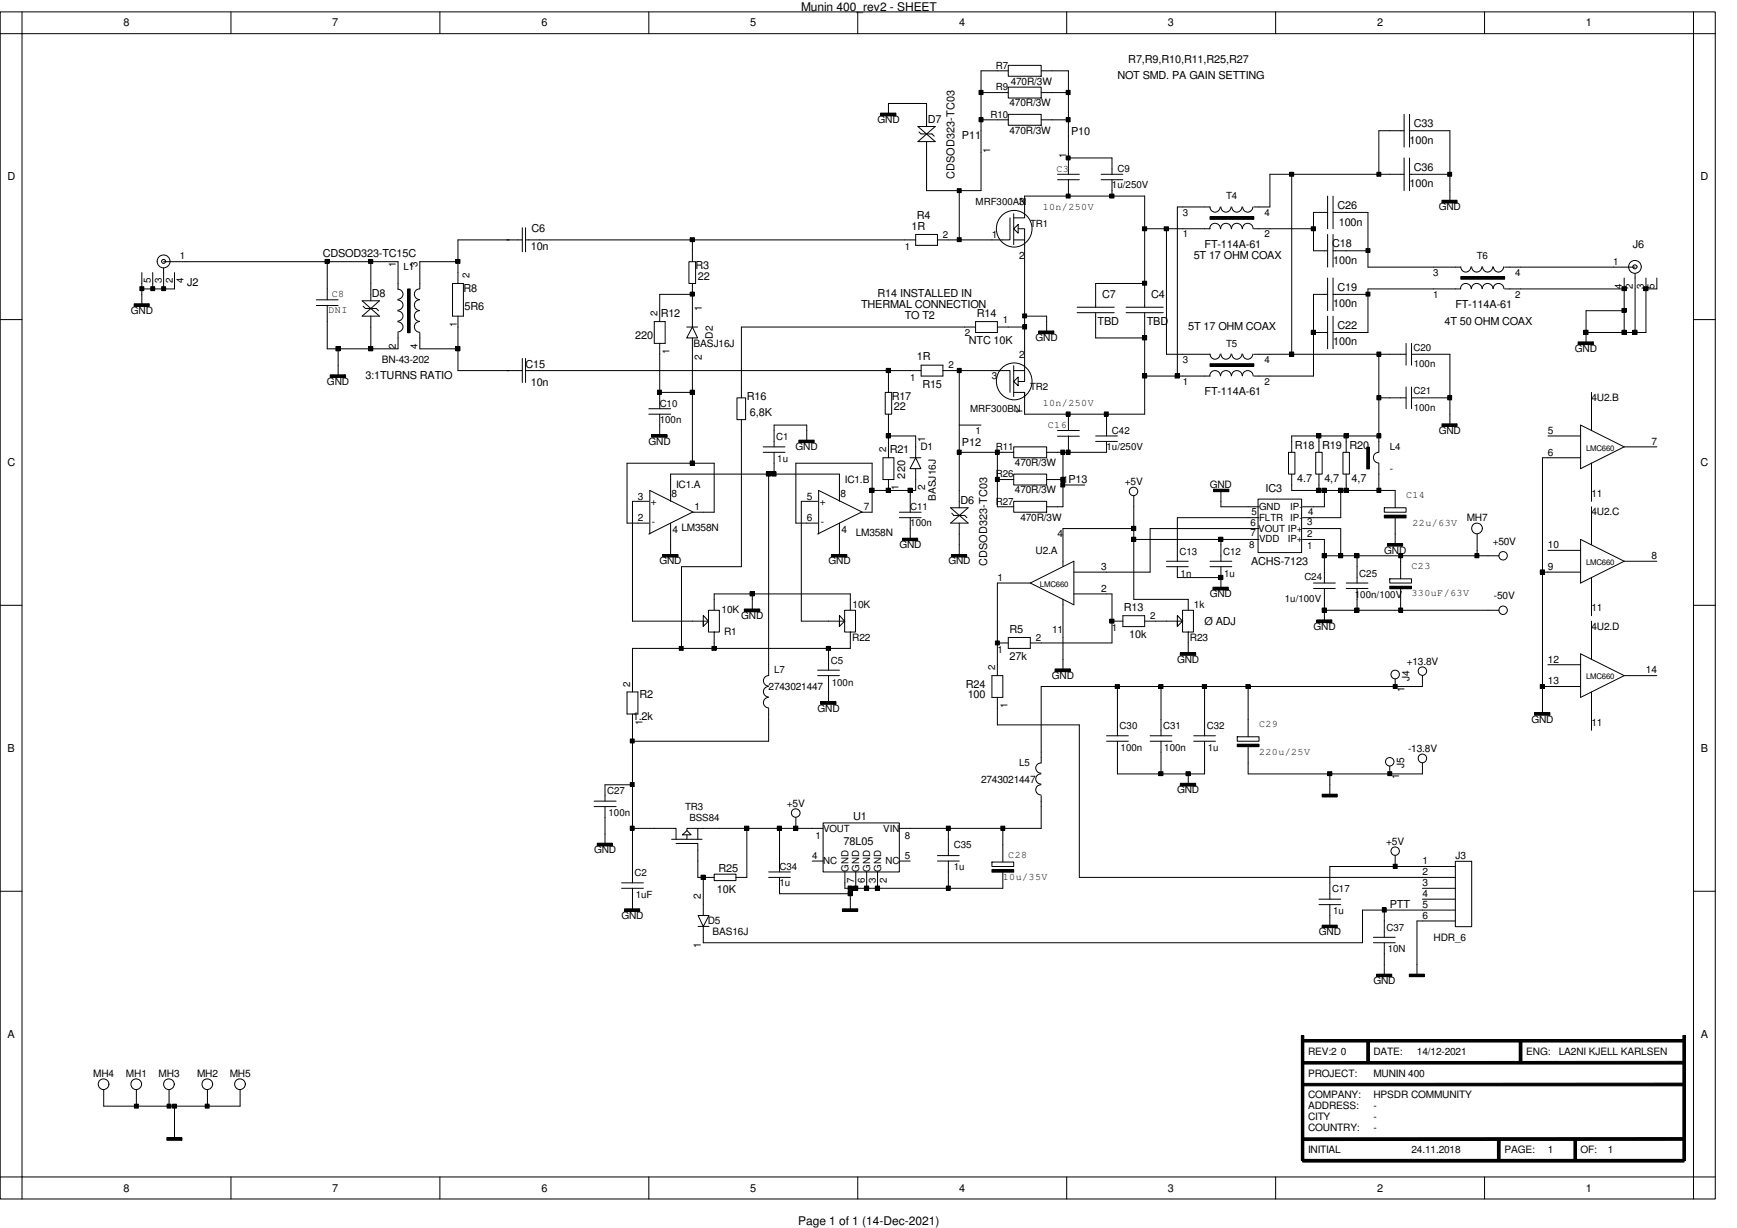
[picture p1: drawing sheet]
<svg xmlns="http://www.w3.org/2000/svg" width="297mm" height="210mm" viewBox="0 0 297 210" stroke-linecap="round" stroke-linejoin="round" font-family="sans-serif">
<g fill="none" stroke="#000" stroke-width=".17">
<path d="M0 2h293.3v203h-293.3zM3.8 5.8h285.8v195.5h-285.8zM3.8 2v3.8h-3.8M39.5 2v3.8M75.2 2v3.8M111 2v3.8M146.7 2v3.8M150.6 19.3h2.5v.5h-2.5zM151.9 19.6v-1.9h6.6v3.9M153.1 19.3h.1v.5h-.1zM167.4 15.5h.7v.7h-.7zM167.8 15.8h4.6"/>
<path d="M172.4 11.2h5.7v1.8h-5.7zM172.4 14.9h5.7v1.9h-5.7zM172.4 19.6h5.7v1.8h-5.7zM172.4 12.1h-4.6v20.5h-9.3v-8.4M178.1 12.1h4.6v17.7M178.1 15.8h4.6M182.3 15.5h.7v.7h-.7zM182.4 2v3.8M218.1 2v3.8M240.1 19.6v5.5M241 19.6v5.5M253.9 2v3.8"/>
<path d="M289.6 2v3.8h3.7M89.3 38.9v4.2M89.9 38.9v4.2M157 21.6h2.9l-2.9 2.6h2.9zM157.1 22.6l.4 .3h1.9l.4 .4M163.7 32.3h.7v.6h-.7zM164 32.6v8.4M167.4 20.1h.7v.7h-.7zM167.8 20.5h4.6M172.7 37.3v3.7h-12.4M173.4 39.1l.7-.7v1.5zM173.4 36.5v5.3"/>
<path d="M174.1 39.1h1.1v1.9M175.2 36.4v.9h-1.8M175.2 36.3v-2.8h20.5v19M178.1 20.5h4.6M180.8 30.7h3.8M180.8 29.8h3.8M182.3 20.1h.7v.7h-.7zM182.3 26.7h.7v.6h-.7zM182.3 33.2h.7v.7h-.7zM182.7 27h7.5v2.8M182.7 30.7v2.8M188.3 30.7h3.7"/>
<path d="M188.3 29.8h3.7M189.8 33.2h.7v.7h-.7zM190.2 30.7v2.8M195.4 38.8h.7v.7h-.7zM195.7 39.1h11.3M199.1 38.8h.7v.7h-.7zM199.5 39.1v21.5h7.4M206.9 39.1a.91 .91 0 0 1 .9-.9 .91 .91 0 0 1 .9 .9M206.9 37h7.5v.5h-7.5zM208.7 35.4a.87 .87 0 0 1-.9 .9 .87 .87 0 0 1-.9-.9h-5.6v28.9M208.7 39.1a.91 .91 0 0 1 1-.9 .91 .91 0 0 1 .9 .9M208.8 35.4a.87 .87 0 0 0 .9 .9 .87 .87 0 0 0 .8-.9"/>
<path d="M210.6 39.1a.91 .91 0 0 1 .9-.9 .91 .91 0 0 1 .9 .9M210.6 35.4a.87 .87 0 0 0 .9 .9 .87 .87 0 0 0 .9-.9M212.5 39.1a.91 .91 0 0 1 .9-.9 .91 .91 0 0 1 .9 .9M212.5 35.4a.87 .87 0 0 0 .9 .9 .87 .87 0 0 0 .8-.9M214.4 39.1h10.2M220.5 29.5h.7v.6h-.7zM220.9 29.8v30.8M224.2 38.8h.8v.7h-.8zM227 36.3h-2.4v6.6h2.4M227 33.5v5.6M228 36.3h5.9v9.4h15.9M228 33.5v5.6"/>
<path d="M235.5 29.5h.6v.6h-.6zM240.1 29.8h-22.9v5.6h-2.8M240.1 22.4h-4.3v7.4M240.1 27v5.6M241 29.8h6.9M241 22.4h6.9v12.1M241 27v5.6M246.6 34.2h2.4v.5h-2.4zM247.6 29.5h.6v.6h-.6zM249 34.2h.2v.5h-.2zM0 54.7h3.8M22.9 51.9h2.5v.5h-2.5z"/>
<path d="M23.9 49h.7v.7h-.7zM24.3 46.6v5.6M25.4 51.9h.1v.5h-.1zM25.8 49h.7v.7h-.7zM26.1 46.6v2.8M27.6 49h.7v.7h-.7zM28 45.8v3.6M28 44.7h40.1v4.7M29.8 46.6v2.8h-5.5M54.1 52.2h3.7M54.1 51.3h3.7M55.6 44.4h.7v.6h-.7z"/>
<path d="M56 52.2v7.4h12.1v-2.7M56 44.7v6.6M57.4 59.3h.8v.7h-.8zM57.8 59.6v4.7M61.9 51.4h3l-3 2.7h3zM62.1 52.4l.4 .3h1.8l.4 .4M63 44.4h.8v.6h-.8zM63 59.3h.8v.7h-.8zM63.4 44.7v6.7M63.4 54.1v5.5M68 53.2a.87 .87 0 0 1 .9 .8 .87 .87 0 0 1-.9 .9M68 51.3a.87 .87 0 0 1 .9 .9 .87 .87 0 0 1-.9 .8"/>
<path d="M68 49.4a.87 .87 0 0 1 .9 .9 .87 .87 0 0 1-.9 .9M68 55a.87 .87 0 0 1 .9 .9 .87 .87 0 0 1-.9 .9M69.7 49.4h.4v7.5h-.4zM71.8 49.4a.91 .91 0 0 0-.9 .9 .91 .91 0 0 0 .9 .9M71.8 51.3a.91 .91 0 0 0-.9 .9 .91 .91 0 0 0 .9 .9M71.8 53.1a.91 .91 0 0 0-.9 .9 .91 .91 0 0 0 .9 .9M71.8 55a.91 .91 0 0 0-.9 .9 .91 .91 0 0 0 .9 .9M71.8 56.9v2.7h6.5M77.4 48.5h1.8v5.6h-1.8zM77.9 59.3h.8v.7h-.8zM77.9 44.4h.8v.6h-.8zM78.3 44.7h-6.5v4.7"/>
<path d="M78.3 54.1v9.3h11M89.3 41h-11v7.5M89.9 41h66.7M111.9 55h1.8v3.7h-1.8zM112.8 58.7v11.2M117.4 55.9h1.9M117.8 44.7h1.2v3.8h-1.2zM118 40.6h.7v.7h-.7zM118 50h.7v.6h-.7zM118.4 55.9l.9 1.9h-1.9zM118.4 50.3h-5.6v4.7M118.4 41v3.7"/>
<path d="M118.4 48.5v7.4M118.4 57.8v21.4M156.6 40.1h3.7v1.9h-3.7zM163.7 40.6h.7v.7h-.7zM166.8 55.9h-40v12.1M166.8 55h3.8v1.9h-3.8zM170.6 55.9h4.6M173.4 41h1.8v21.4M174.9 55.5h.7v.8h-.7zM174.9 53.7h.7v.7h-.7zM175.2 54.1h3.8v2.8M177.6 56.6h2.5v.5h-2.5z"/>
<path d="M180.1 56.6h.1v.5h-.1zM184.2 52.5h6.3M184.2 53.5h6.3M187.4 53.5v4.3h8.3M192.6 52.5h6.3M192.6 53.5h6.3M195.4 57.4h.7v.7h-.7zM195.4 48.1h.7v.7h-.7zM195.7 53.5v17.3h-20.5v-3.7M195.7 48.5h-8.3v4M224.2 56.5h.8v.7h-.8zM224.6 56.9h2.4"/>
<path d="M227 50.3h-2.4v14h-10.2M227 40.1v5.6M227 47.5v5.6M227 54.1v5.5M228 50.3h5.9M228 42.9h5.9M228 40.1v5.6M228 47.5v5.6M228 54.1v5.5M233.6 50h.7v.6h-.7zM233.6 42.5h.7v.7h-.7zM240.4 58.7v3.7"/>
<path d="M241.4 58.7v3.7M249.8 49.4a.91 .91 0 0 1 .9-.9 .91 .91 0 0 1 .9 .9M249.8 47.3h7.5v.5h-7.5zM249.8 45.6a.87 .87 0 0 0 .9 .9 .87 .87 0 0 0 .8-.9M249.8 49.4h-15.9v7.5h-5.9M251.6 49.4a.91 .91 0 0 1 .9-.9 .91 .91 0 0 1 .9 .9M251.7 45.6a.87 .87 0 0 0 .8 .9 .87 .87 0 0 0 .9-.9M253.5 49.4a.91 .91 0 0 1 .9-.9 .91 .91 0 0 1 .9 .9M253.5 45.6a.87 .87 0 0 0 .9 .9 .87 .87 0 0 0 .9-.9M255.4 49.4a.91 .91 0 0 1 .9-.9 .91 .91 0 0 1 .9 .9M255.4 45.6a.87 .87 0 0 0 .9 .9 .87 .87 0 0 0 .8-.9M257.3 49.4h20.4"/>
<path d="M257.3 45.7h22.3M269.9 58.5h2.4v.4h-2.4zM270.8 56.5h.8v.7h-.8zM272.3 58.5h.2v.4h-.2zM277.4 56.5h.7v.7h-.7zM277.4 49h.7v.7h-.7zM277.4 52.7h.7v.7h-.7zM277.7 47.5v9.4M277.7 53.1h-6.5v5.6M279.2 56.5h.7v.7h-.7zM279.6 46.8v10.1M281.1 49h.7v.7h-.7z"/>
<path d="M281.5 47.5v9.4h-10.3M283.3 47.5v1.9h-1.8M289.6 54.7h3.7M56.5 64.1h2.4v.4h-2.4zM58.9 64.1h.2v.4h-.2zM89.3 61.3v4.1M89.9 63.4h67.6M89.9 61.3v4.1M111 70.8h3.7M111 69.9h3.7M111.5 74.3h2.4v.5h-2.4zM112.4 66.7h.7v.7h-.7z"/>
<path d="M112.8 70.8v3.7M112.8 67.1h5.6M113.9 74.3h.2v.5h-.2zM118 66.7h.7v.7h-.7zM118 78.8h.7v.7h-.7zM126 68h1.5v3.8h-1.5zM126.8 71.8v25.1h-10.3v14M130.5 77.3h3.7M130.5 76.4h3.7M132.4 77.3v3.8M136.6 75.3h2.5v.4h-2.5zM138 75.5v-2.8h-5.6v3.7"/>
<path d="M139.1 75.3h.1v.4h-.1zM151 78.3h1.9v3.7h-1.9zM151.4 67.1h1.1v3.7h-1.1zM151.5 63h.8v.7h-.8zM151.5 74.2h.8v.7h-.8zM151.9 74.5h4.7v3.8M151.9 63.4v3.7M151.9 70.8v7.5M155.6 78.3h1.9M156.6 78.3l.9 1.8h-1.9zM157.5 62.4h3.7v1.9h-3.7zM161.2 63.4h11.5v3.7"/>
<path d="M163.7 77h.7v.7h-.7zM163.7 63h.7v.7h-.7zM164 77.3h9.4M164 72.7h3.8M164 63.4v23.4M170.2 77h.7v.7h-.7zM170.6 77.3v9.4h2.8M171.5 62.7a3.1 3.1 0 0 1 4.2 .4 3.1 3.1 0 0 1 0 4.2 3.1 3.1 0 0 1-4.2 .4 3.2 3.2 0 0 1 0-5zM173.4 67.1h1.8v.9M173.4 65.2l.7-.7v1.5zM173.4 76.4h5.6v1.9h-5.6zM173.4 62.5v5.3"/>
<path d="M175.2 62.4v1h-1.8M175.2 63.4v1.8h-1.1M180.8 74.6h3.8M180.8 73.6h3.8M181.4 77h.7v.7h-.7zM181.8 77.3v9.4h-2.8M182.3 77h.7v.7h-.7zM182.3 70.4h.7v.8h-.7zM182.7 70.8v2.8M182.7 74.5v2.8M187.4 75.5h3.7M187.4 74.5h3.7"/>
<path d="M188.8 70.4h.7v.8h-.7zM189.2 75.5v1.8h-10.2M189.2 70.8v3.7M195.4 63.9h.7v.7h-.7zM195.7 64.3h11.3M201 63.9h.7v.7h-.7zM206.9 64.3a.91 .91 0 0 1 .9-.9 .91 .91 0 0 1 .9 .9M206.9 62.2h7.5v.5h-7.5zM206.9 60.5a.87 .87 0 0 0 .9 .9 .87 .87 0 0 0 .9-.9M208.7 64.3a.91 .91 0 0 1 1-.9 .91 .91 0 0 1 .9 .9M208.8 60.5a.87 .87 0 0 0 .9 .9 .87 .87 0 0 0 .8-.9M210.6 64.3a.91 .91 0 0 1 .9-.9 .91 .91 0 0 1 .9 .9"/>
<path d="M210.6 60.5a.87 .87 0 0 0 .9 .9 .87 .87 0 0 0 .9-.9M212.5 64.3a.91 .91 0 0 1 .9-.9 .91 .91 0 0 1 .9 .9M212.5 60.5a.87 .87 0 0 0 .9 .9 .87 .87 0 0 0 .8-.9M214.4 60.6h26M220.3 77.3h1.1v3.8h-1.1zM220.5 60.2h.7v.7h-.7zM225 77.3h1.1v3.8h-1.1zM225.2 74.2h.7v.7h-.7zM225.5 74.5v2.8M229.7 77.3h1.1v3.8h-1.1zM229.8 74.2h.7v.7h-.7zM230.2 74.5v2.8"/>
<path d="M233.7 76.5h.5v3.7h-.5zM235.5 67.6h.6v.8h-.6zM235.5 60.2h.6v.7h-.6zM235.5 74.2h.6v.7h-.6zM235.8 77.3a.91 .91 0 0 0-.9 1 .91 .91 0 0 0 .9 .9M235.8 68h4.6M235.8 74.5h-14.9v2.8M235.8 60.6v16.7M235.8 79.2v4.7M240.4 66.2v3.7M241.4 66.2v3.7M241.4 68h6.5"/>
<path d="M241.4 60.6h6.5v12.1M246.6 72.5h2.4v.4h-2.4zM247.6 67.6h.6v.8h-.6zM249 72.5h.2v.4h-.2zM264.7 74.5h5.6M270.3 78.3h-6.5v43.8M270.3 72.7l7.4 3.7-7.4 3.7zM272.2 67.1v6.5M272.2 79.2v6.5M277.7 76.4h5.6M111 85.7h-2.8v20.5h13M111 89.5h-3.8v-10.3h14.9v8.4h-3.7l-7.4 3.7"/>
<path d="M113.3 94.8h2.5v.4h-2.5zM114.7 85.7v-4.6h28.8v4.6M114.7 89.5v5.5M115.8 94.8h.1v.4h-.1zM118.6 87.6l-7.5-3.7v7.4M131.1 80.7h.7v.7h-.7zM131.4 81.1v34.4M132 80.7h.7v.7h-.7zM139.8 89.5h-3.7v-10.3h13v8.4h-1.8l-7.5 3.7M139.8 85.7h-2.8v20.5h7.5M142.2 94.8h2.4v.4h-2.4zM143.5 89.5v5.5"/>
<path d="M144.6 94.8h.2v.4h-.2zM147.5 87.6l-7.5-3.7v7.4M148.8 83.5h.7v.7h-.7zM151.5 83.5h.8v.7h-.8zM151.9 82v1.9M153.8 88.5h3.7M153.8 87.6h3.7M154.3 92h2.5v.5h-2.5zM155.3 83.5h.7v.7h-.7zM155.7 83.9v3.7M155.7 88.5v3.7M156.6 80.1v3.8h-7.5"/>
<path d="M156.8 92h.1v.5h-.1zM162.6 86.8h3l-3 2.7h3zM162.7 94.8h2.5v.4h-2.5zM162.8 87.8l.3 .3h1.9l.4 .4M164 89.5v5.5M165.2 94.8h.1v.4h-.1zM170.2 81.6h.7v.7h-.7zM170.6 82h2.8M173.4 81.1h5.6v1.8h-5.6zM173.4 85.7h5.6v1.9h-5.6zM176.2 99.7h-5.6v15.8M176.2 99.7l7.4-3.7v7.4z"/>
<path d="M179 82h2.8M181.4 82.5h.7v.8h-.7zM181.4 81.6h.7v.7h-.7zM181.8 82.9h3.7M193.5 90h.7v.7h-.7zM193.5 91.9h.7v.7h-.7zM193.9 90.4h-12.1v6.5M193.9 92.2h21.4M193.9 84.8v17.7h9.3v1.9M199.5 96.9h3.7M199.5 96h3.7M201.3 96.9v1.9h7.5"/>
<path d="M206.9 96.9h3.7M206.9 96h3.7M207.5 83.7h.2v.4h-.2zM207.7 83.7h2.4v.4h-2.4zM208.4 98.4h.7v.7h-.7zM208.4 91.9h.7v.7h-.7zM208.8 83.9v2.8h6.5M208.8 92.2v3.8M208.8 96.9v3.7M215.1 85.3h7.5v9.2h-7.5zM215.3 88.5h-14v7.5M215.3 90.4h-18.6v7.4h-13.1"/>
<path d="M220.9 81.1v2.8h17.7v2.9M222.8 92.2h3.7v7.5M222.8 90.4h6.5v4.6M224.6 99.7h3.7M225.2 83.5h.7v.7h-.7zM225.5 81.1v2.8M226.1 83.5h.7v.7h-.7zM226.1 94.7h.7v.7h-.7zM226.5 83.9v2.8h-3.7M226.5 95h29.8M228.9 83.5h.7v.7h-.7zM228.9 94.7h.7v.7h-.7z"/>
<path d="M229.3 83.9v4.6h-6.5M229.8 83.5h.7v.7h-.7zM230.2 99.7h3.7M230.2 81.1v2.8M231.7 94.7h.7v.7h-.7zM232.1 95v4.7M235.5 83.5h.6v.7h-.6zM236.7 88.1h3.7v.5h-3.7zM236.7 86.8h3.7v.8h-3.7zM237.3 93h2.4v.4h-2.4zM237.7 99h3.7v.7h-3.7zM238.6 88.3v4.9"/>
<path d="M239.2 94.7h.7v.7h-.7zM239.5 95v4M239.7 93h.2v.4h-.2zM252.2 94.7h.7v.7h-.7zM252.6 91.3v3.7M263.4 97.5h.7v.7h-.7zM263.8 97.8h6.5M264.7 94.1h5.6M270.3 92.2l7.4 3.8-7.4 3.7zM272.2 86.7v6.4M272.2 98.7v6.6M277.7 96h5.6"/>
<path d="M0 103.5h3.8M107.2 118.3h1.9v3.8h-1.9zM116.2 110.5h.6v.7h-.6zM120.3 105.2l.9 1-.9 .9zM120.3 106.2v.9M121.2 104.4h1.8v3.7h-1.8zM121.7 110.5h.8v.7h-.8zM122.1 104.4v-2.8h23.3v2.8M122.1 108.1v2.8M127.3 104.1h2.4v.5h-2.4zM128.3 101.2h.7v.7h-.7zM128.6 101.6v2.8"/>
<path d="M129.7 104.1h.2v.5h-.2zM131.4 115.5a.89 .89 0 0 0-.8 .9 .89 .89 0 0 0 .8 .9M131.4 117.4a.89 .89 0 0 0-.8 .9 .89 .89 0 0 0 .8 .9M131.4 119.3a.89 .89 0 0 0-.8 .8 .89 .89 0 0 0 .8 .9M139.8 115.5h3.7M139.8 114.6h3.7M140.3 120h2.5v.4h-2.5zM141.3 110.5h.7v.7h-.7zM141.7 110.9v3.7M141.7 115.5v4.7M142.8 120h.2v.4h-.2zM143.5 105.2l.9 1-.9 .9z"/>
<path d="M143.5 106.2v.9M144.4 104.4h1.9v3.7h-1.9zM145.4 108.1v2.8h-37.2v7.4M169.6 115.5h1.9v3.8h-1.9zM170.2 109.6h.7v.7h-.7zM170.6 119.3v4.7h14v26h64.3M170.6 109.9h1.8M172.4 109h3.8v1.9h-3.8zM180.4 114.4h2.5v.5h-2.5zM181.8 102.4v12.2M182.9 114.4h.1v.5h-.1zM183.6 101.6h6.6v8.3h-14"/>
<path d="M189.8 105.9h.7v.7h-.7zM190.2 106.2h1.8M190.7 117.1h.7v.6h-.7zM191.1 117.4v8.4M192 105.3h3.7v1.8h-3.7zM195.7 106.2h6.6M198.2 117.1h.7v.6h-.7zM198.5 117.4v8.4M201.3 105.2l.9 1-.9 .9zM201.3 106.2v.9M201.8 111.6h2.5v.5h-2.5zM202.2 104.4h1.9v3.7h-1.9z"/>
<path d="M203.2 108.1v3.7M204.3 111.6h.2v.5h-.2zM205.6 117.1h.7v.6h-.7zM206 117.4v8.4M207.4 100.4h2.5v.5h-2.5zM209.9 100.4h.2v.5h-.2zM213.1 117.1h.7v.6h-.7zM213.4 117.4v8.6M224.6 100.6h3.7M225.2 106h2.4v.5h-2.4zM226.1 104h.7v.7h-.7zM226.5 100.6v5.6"/>
<path d="M226.5 104.4h29.8M227.6 106h.1v.5h-.1zM230.2 100.6h3.7M231.7 104h.7v.7h-.7zM232.1 100.6v3.8M237.7 100.2h3.7v.5h-3.7zM238.2 117.1h.7v.6h-.7zM238.6 116.1v1.3M239.2 104h.7v.7h-.7zM239.5 100.4v4M243.2 115.5v1.9h-65.1v13.1M263.4 117.1h.7v.6h-.7z"/>
<path d="M263.8 117.4h6.5M264.7 113.7h5.6M270.3 111.8l7.4 3.7-7.4 3.8zM272.2 106.2v6.5M272.2 118.3v6.6M277.7 115.5h5.6M289.6 103.5h3.7M101.6 137.9h3.8M101.6 137h3.8M103.5 137.9v6.5M107.8 126.4h.7v.6h-.7zM107.8 133.8h.7v.7h-.7z"/>
<path d="M108.2 122.1v28.9M108.2 134.2h-4.7v2.8M131.4 121.1v5.6h-23.2M136.1 139.8v1.8M178 130.5a.87 .87 0 0 0-.9 .8 .87 .87 0 0 0 .9 .9M178 132.3a.87 .87 0 0 0-.9 .9 .87 .87 0 0 0 .9 .9M178 134.2a.87 .87 0 0 0-.9 .9 .87 .87 0 0 0 .9 .8M178.1 136.1v5.5h-24.3M189.2 126.7h3.8M189.2 125.8h3.8M191.1 126.7v5.6h14.9v-5.6M196.7 126.7h3.7"/>
<path d="M196.7 125.8h3.7M198.2 132h.7v.6h-.7zM198.5 126.7v5.6M201.8 133.9h2.5v.5h-2.5zM202.8 132h.7v.6h-.7zM203.2 132.3v1.9M204.1 126.7h3.8M204.1 125.8h3.8M204.3 133.9h.2v.5h-.2zM211.6 127.3h3.7v.4h-3.7zM211.6 126h3.7v.7h-3.7zM213.4 127.4v4.9h29.8v-1.8"/>
<path d="M226.1 135.8h2.5v.5h-2.5zM227 132h.7v.6h-.7zM227.4 132.3v3.8M228.6 135.8h.1v.5h-.1zM237.3 132h.7v.6h-.7zM237.7 131v1.3M262.4 121.8h2.5v.5h-2.5zM264.9 121.8h.1v.5h-.1zM0 152.4h3.8M102.1 144.2h2.5v.5h-2.5zM104.6 144.2h.1v.5h-.1zM106.3 151.9h3.7"/>
<path d="M106.3 151h3.7M106.8 155.4h2.5v.4h-2.5zM107.8 141.3h.7v.7h-.7zM108.2 151.9v3.7M108.2 141.6h6.5M109.3 155.4h.1v.4h-.1zM114.7 141.6h.9v1.9M114.8 143.5h5.3M115.6 144.2h3.7v5.8h2.8M116.7 142.7l.8-.7 .7 .7zM117.5 142.7v.8M119.3 141.6h-1.8v.4"/>
<path d="M119.4 156.5h1.8l-.9 1.9zM119.4 158.4h1.8M119.9 149.6h.7v.8h-.7zM120.3 141.6h20.5M120.3 150v6.5M120.3 141.6h-1v1.9M122.1 149.5h3.8v1.1h-3.8zM127.3 141.3h.8v.7h-.8zM127.7 141.6v8.4h-1.8M131.4 150h3.8M131.4 149.1h3.8M132.9 141.3h.7v.7h-.7z"/>
<path d="M133.3 141.6v7.5M133.3 150v2.8h12.1M135.7 141.3h.7v.7h-.7zM138.9 147.2h1.9M140.8 140.7h13v8.4h-13zM144.1 155.4h2.4v.4h-2.4zM145 152.4h.8v.8h-.8zM145 151.5h.8v.7h-.8zM145.4 151.9v3.7M146 151.5h.7v.7h-.7zM146.3 149.1v2.8M146.5 155.4h.2v.4h-.2z"/>
<path d="M147.8 151.5h.7v.7h-.7zM148.2 149.1v2.8M149.7 151.5h.7v.7h-.7zM150.1 149.1v2.8M153.8 147.2h1.9M160.3 147.2h3.7M160.3 146.3h3.7M161.8 141.3h.7v.7h-.7zM161.8 151.5h.7v.7h-.7zM162.2 141.6v4.7M162.2 147.2v4.7M169.6 148.7h3.8v.4h-3.8z"/>
<path d="M169.6 147.4h3.8v.8h-3.8zM171.2 141.3h.6v.7h-.6zM171.5 148.9v3h-27v-2.8M171.5 141.6v5.8M225.5 154.7h3.8M225.5 153.8h3.8M226.1 158.2h2.5v.4h-2.5zM227.4 154.7v3.7M228.6 158.2h.1v.4h-.1zM236.4 155.2h.7v.8h-.7zM236.7 155.6v4.7M238.2 147.8h.7v.7h-.7z"/>
<path d="M238.6 146.3v1.9M243.2 151.9h5.7M243.2 153.8h5.7M248.9 147.3h2.8v11.2h-2.8zM248.9 155.6h-15.9v5.6h-112.7v-2.8M248.9 148.2h-21.5v5.6M248.9 157.5h-6.6v9.3M289.6 152.4h3.7M222.5 177.1h.5v21.4h-.5zM222.8 177.8h65.2v.4h-65.2zM233.7 178h.5v3.7h-.5zM234.9 161.2h3.7"/>
<path d="M234.9 160.3h3.7M235.4 166.6h2.5v.4h-2.5zM236.7 161.2v5.6M237.9 166.6h.1v.4h-.1zM241 166.6h2.5v.4h-2.5zM243.5 166.6h.1v.4h-.1zM259.8 178h.5v3.7h-.5zM287.8 177.1h.4v21.4h-.4zM17.7 186.4v2.7h23.4v-2.7M23 188.8h.7v.7h-.7zM23.3 186.4v2.7M28.5 194.5h2.5v.5h-2.5z"/>
<path d="M28.6 188.8h.6v.7h-.6zM28.9 186.4v2.7M29.5 188.8h.7v.7h-.7zM29.8 189.1v5.6M31 194.5h.1v.5h-.1zM35.1 188.8h.7v.7h-.7zM35.5 186.4v2.7M222.7 194.6l65.3-.1v.5h-65.3zM222.8 185.3l65.2-.1v.5h-65.2zM222.8 181.5h65.2v.4h-65.2zM222.8 198.2h65.2v.5h-65.2zM256.1 194.8h.4v3.7h-.4z"/>
<path d="M269.2 194.8h.4v3.7h-.4zM0 201.3h3.8v3.7M39.5 201.3v3.7M75.2 201.3v3.7M111 201.3v3.7M146.7 201.3v3.7M182.4 201.3v3.7M218.1 201.3v3.7M253.9 201.3v3.7M293.3 201.3h-3.7v3.7"/>
<circle cx="173.4" cy="39.1" r="3.1"/>
<circle cx="28" cy="44.7" r=".34"/>
<circle cx="28" cy="44.7" r="1.1"/>
<circle cx="279.6" cy="45.6" r=".35"/>
<circle cx="279.6" cy="45.6" r="1.09"/>
<circle cx="193.8" cy="84" r=".72"/>
<circle cx="252.6" cy="90.4" r=".91"/>
<circle cx="257" cy="95" r=".72"/>
<circle cx="238.6" cy="115.3" r=".73"/>
<circle cx="243.2" cy="114.8" r=".72"/>
<circle cx="257" cy="104.3" r=".72"/>
<circle cx="136.1" cy="139" r=".74"/>
<circle cx="237.7" cy="130.3" r=".72"/>
<circle cx="243.2" cy="129.7" r=".73"/>
<circle cx="238.6" cy="145.5" r=".72"/>
<circle cx="17.7" cy="185.4" r=".91"/>
<circle cx="23.3" cy="185.4" r=".91"/>
<circle cx="28.9" cy="185.4" r=".91"/>
<circle cx="35.4" cy="185.4" r=".91"/>
<circle cx="41" cy="185.4" r=".91"/>
</g>
<g fill="#000">
<path d="M222.7 194.6l65.3-.1v.5h-65.3zM222.8 185.3l65.2-.1v.5h-65.2zM222.8 181.5h65.2v.4h-65.2z"/>
<path d="M150.6 19.3h2.5v.5h-2.5z" fill-rule="evenodd"/>
<path d="M153.1 19.3h.1v.5h-.1z" fill-rule="evenodd"/>
<path d="M167.4 15.5h.7v.7h-.7z" fill-rule="evenodd"/>
<path d="M182.3 15.5h.7v.7h-.7z" fill-rule="evenodd"/>
<path d="M163.7 32.3h.7v.6h-.7z" fill-rule="evenodd"/>
<path d="M167.4 20.1h.7v.7h-.7z" fill-rule="evenodd"/>
<path d="M182.3 20.1h.7v.7h-.7z" fill-rule="evenodd"/>
<path d="M182.3 26.7h.7v.6h-.7z" fill-rule="evenodd"/>
<path d="M182.3 33.2h.7v.7h-.7z" fill-rule="evenodd"/>
<path d="M189.8 33.2h.7v.7h-.7z" fill-rule="evenodd"/>
<path d="M195.4 38.8h.7v.7h-.7z" fill-rule="evenodd"/>
<path d="M199.1 38.8h.7v.7h-.7z" fill-rule="evenodd"/>
<path d="M206.9 37h7.5v.5h-7.5z" fill-rule="evenodd"/>
<path d="M220.5 29.5h.7v.6h-.7z" fill-rule="evenodd"/>
<path d="M224.2 38.8h.8v.7h-.8z" fill-rule="evenodd"/>
<path d="M235.5 29.5h.6v.6h-.6z" fill-rule="evenodd"/>
<path d="M246.6 34.2h2.4v.5h-2.4z" fill-rule="evenodd"/>
<path d="M247.6 29.5h.6v.6h-.6z" fill-rule="evenodd"/>
<path d="M249 34.2h.2v.5h-.2z" fill-rule="evenodd"/>
<path d="M22.9 51.9h2.5v.5h-2.5z" fill-rule="evenodd"/>
<path d="M23.9 49h.7v.7h-.7z" fill-rule="evenodd"/>
<path d="M25.4 51.9h.1v.5h-.1z" fill-rule="evenodd"/>
<path d="M25.8 49h.7v.7h-.7z" fill-rule="evenodd"/>
<path d="M27.6 49h.7v.7h-.7z" fill-rule="evenodd"/>
<path d="M55.6 44.4h.7v.6h-.7z" fill-rule="evenodd"/>
<path d="M57.4 59.3h.8v.7h-.8z" fill-rule="evenodd"/>
<path d="M63 44.4h.8v.6h-.8z" fill-rule="evenodd"/>
<path d="M63 59.3h.8v.7h-.8z" fill-rule="evenodd"/>
<path d="M77.9 59.3h.8v.7h-.8z" fill-rule="evenodd"/>
<path d="M77.9 44.4h.8v.6h-.8z" fill-rule="evenodd"/>
<path d="M118 40.6h.7v.7h-.7z" fill-rule="evenodd"/>
<path d="M118 50h.7v.6h-.7z" fill-rule="evenodd"/>
<path d="M163.7 40.6h.7v.7h-.7z" fill-rule="evenodd"/>
<path d="M174.9 55.5h.7v.8h-.7z" fill-rule="evenodd"/>
<path d="M174.9 53.7h.7v.7h-.7z" fill-rule="evenodd"/>
<path d="M177.6 56.6h2.5v.5h-2.5z" fill-rule="evenodd"/>
<path d="M180.1 56.6h.1v.5h-.1z" fill-rule="evenodd"/>
<path d="M195.4 57.4h.7v.7h-.7z" fill-rule="evenodd"/>
<path d="M195.4 48.1h.7v.7h-.7z" fill-rule="evenodd"/>
<path d="M224.2 56.5h.8v.7h-.8z" fill-rule="evenodd"/>
<path d="M233.6 50h.7v.6h-.7z" fill-rule="evenodd"/>
<path d="M233.6 42.5h.7v.7h-.7z" fill-rule="evenodd"/>
<path d="M249.8 47.3h7.5v.5h-7.5z" fill-rule="evenodd"/>
<path d="M269.9 58.5h2.4v.4h-2.4z" fill-rule="evenodd"/>
<path d="M270.8 56.5h.8v.7h-.8z" fill-rule="evenodd"/>
<path d="M272.3 58.5h.2v.4h-.2z" fill-rule="evenodd"/>
<path d="M277.4 56.5h.7v.7h-.7z" fill-rule="evenodd"/>
<path d="M277.4 49h.7v.7h-.7z" fill-rule="evenodd"/>
<path d="M277.4 52.7h.7v.7h-.7z" fill-rule="evenodd"/>
<path d="M279.2 56.5h.7v.7h-.7z" fill-rule="evenodd"/>
<path d="M281.1 49h.7v.7h-.7z" fill-rule="evenodd"/>
<path d="M58.9 64.1h.2v.4h-.2z" fill-rule="evenodd"/>
<path d="M112.4 66.7h.7v.7h-.7z" fill-rule="evenodd"/>
<path d="M113.9 74.3h.2v.5h-.2z" fill-rule="evenodd"/>
<path d="M118 66.7h.7v.7h-.7z" fill-rule="evenodd"/>
<path d="M118 78.8h.7v.7h-.7z" fill-rule="evenodd"/>
<path d="M139.1 75.3h.1v.4h-.1z" fill-rule="evenodd"/>
<path d="M151.5 63h.8v.7h-.8z" fill-rule="evenodd"/>
<path d="M151.5 74.2h.8v.7h-.8z" fill-rule="evenodd"/>
<path d="M163.7 77h.7v.7h-.7z" fill-rule="evenodd"/>
<path d="M163.7 63h.7v.7h-.7z" fill-rule="evenodd"/>
<path d="M170.2 77h.7v.7h-.7z" fill-rule="evenodd"/>
<path d="M181.4 77h.7v.7h-.7z" fill-rule="evenodd"/>
<path d="M182.3 77h.7v.7h-.7z" fill-rule="evenodd"/>
<path d="M182.3 70.4h.7v.8h-.7z" fill-rule="evenodd"/>
<path d="M188.8 70.4h.7v.8h-.7z" fill-rule="evenodd"/>
<path d="M195.4 63.9h.7v.7h-.7z" fill-rule="evenodd"/>
<path d="M201 63.9h.7v.7h-.7z" fill-rule="evenodd"/>
<path d="M206.9 62.2h7.5v.5h-7.5z" fill-rule="evenodd"/>
<path d="M220.5 60.2h.7v.7h-.7z" fill-rule="evenodd"/>
<path d="M225.2 74.2h.7v.7h-.7z" fill-rule="evenodd"/>
<path d="M229.8 74.2h.7v.7h-.7z" fill-rule="evenodd"/>
<path d="M233.7 76.5h.5v3.7h-.5z" fill-rule="evenodd"/>
<path d="M235.5 67.6h.6v.8h-.6z" fill-rule="evenodd"/>
<path d="M235.5 60.2h.6v.7h-.6z" fill-rule="evenodd"/>
<path d="M235.5 74.2h.6v.7h-.6z" fill-rule="evenodd"/>
<path d="M247.6 67.6h.6v.8h-.6z" fill-rule="evenodd"/>
<path d="M249 72.5h.2v.4h-.2z" fill-rule="evenodd"/>
<path d="M115.8 94.8h.1v.4h-.1z" fill-rule="evenodd"/>
<path d="M131.1 80.7h.7v.7h-.7z" fill-rule="evenodd"/>
<path d="M132 80.7h.7v.7h-.7z" fill-rule="evenodd"/>
<path d="M144.6 94.8h.2v.4h-.2z" fill-rule="evenodd"/>
<path d="M148.8 83.5h.7v.7h-.7z" fill-rule="evenodd"/>
<path d="M151.5 83.5h.8v.7h-.8z" fill-rule="evenodd"/>
<path d="M155.3 83.5h.7v.7h-.7z" fill-rule="evenodd"/>
<path d="M156.8 92h.1v.5h-.1z" fill-rule="evenodd"/>
<path d="M165.2 94.8h.1v.4h-.1z" fill-rule="evenodd"/>
<path d="M170.2 81.6h.7v.7h-.7z" fill-rule="evenodd"/>
<path d="M181.4 82.5h.7v.8h-.7z" fill-rule="evenodd"/>
<path d="M181.4 81.6h.7v.7h-.7z" fill-rule="evenodd"/>
<path d="M193.5 90h.7v.7h-.7z" fill-rule="evenodd"/>
<path d="M193.5 91.9h.7v.7h-.7z" fill-rule="evenodd"/>
<path d="M207.5 83.7h.2v.4h-.2z" fill-rule="evenodd"/>
<path d="M208.4 98.4h.7v.7h-.7z" fill-rule="evenodd"/>
<path d="M208.4 91.9h.7v.7h-.7z" fill-rule="evenodd"/>
<path d="M225.2 83.5h.7v.7h-.7z" fill-rule="evenodd"/>
<path d="M226.1 83.5h.7v.7h-.7z" fill-rule="evenodd"/>
<path d="M226.1 94.7h.7v.7h-.7z" fill-rule="evenodd"/>
<path d="M228.9 83.5h.7v.7h-.7z" fill-rule="evenodd"/>
<path d="M228.9 94.7h.7v.7h-.7z" fill-rule="evenodd"/>
<path d="M229.8 83.5h.7v.7h-.7z" fill-rule="evenodd"/>
<path d="M231.7 94.7h.7v.7h-.7z" fill-rule="evenodd"/>
<path d="M235.5 83.5h.6v.7h-.6z" fill-rule="evenodd"/>
<path d="M236.7 88.1h3.7v.5h-3.7z" fill-rule="evenodd"/>
<path d="M239.2 94.7h.7v.7h-.7z" fill-rule="evenodd"/>
<path d="M239.7 93h.2v.4h-.2z" fill-rule="evenodd"/>
<path d="M252.2 94.7h.7v.7h-.7z" fill-rule="evenodd"/>
<path d="M263.4 97.5h.7v.7h-.7z" fill-rule="evenodd"/>
<path d="M116.2 110.5h.6v.7h-.6z" fill-rule="evenodd"/>
<path d="M121.7 110.5h.8v.7h-.8z" fill-rule="evenodd"/>
<path d="M127.3 104.1h2.4v.5h-2.4z" fill-rule="evenodd"/>
<path d="M128.3 101.2h.7v.7h-.7z" fill-rule="evenodd"/>
<path d="M129.7 104.1h.2v.5h-.2z" fill-rule="evenodd"/>
<path d="M140.3 120h2.5v.4h-2.5z" fill-rule="evenodd"/>
<path d="M141.3 110.5h.7v.7h-.7z" fill-rule="evenodd"/>
<path d="M142.8 120h.2v.4h-.2z" fill-rule="evenodd"/>
<path d="M170.2 109.6h.7v.7h-.7z" fill-rule="evenodd"/>
<path d="M180.4 114.4h2.5v.5h-2.5z" fill-rule="evenodd"/>
<path d="M182.9 114.4h.1v.5h-.1z" fill-rule="evenodd"/>
<path d="M189.8 105.9h.7v.7h-.7z" fill-rule="evenodd"/>
<path d="M190.7 117.1h.7v.6h-.7z" fill-rule="evenodd"/>
<path d="M198.2 117.1h.7v.6h-.7z" fill-rule="evenodd"/>
<path d="M201.8 111.6h2.5v.5h-2.5z" fill-rule="evenodd"/>
<path d="M204.3 111.6h.2v.5h-.2z" fill-rule="evenodd"/>
<path d="M205.6 117.1h.7v.6h-.7z" fill-rule="evenodd"/>
<path d="M207.4 100.4h2.5v.5h-2.5z" fill-rule="evenodd"/>
<path d="M209.9 100.4h.2v.5h-.2z" fill-rule="evenodd"/>
<path d="M213.1 117.1h.7v.6h-.7z" fill-rule="evenodd"/>
<path d="M225.2 106h2.4v.5h-2.4z" fill-rule="evenodd"/>
<path d="M226.1 104h.7v.7h-.7z" fill-rule="evenodd"/>
<path d="M227.6 106h.1v.5h-.1z" fill-rule="evenodd"/>
<path d="M231.7 104h.7v.7h-.7z" fill-rule="evenodd"/>
<path d="M238.2 117.1h.7v.6h-.7z" fill-rule="evenodd"/>
<path d="M239.2 104h.7v.7h-.7z" fill-rule="evenodd"/>
<path d="M263.4 117.1h.7v.6h-.7z" fill-rule="evenodd"/>
<path d="M107.8 126.4h.7v.6h-.7z" fill-rule="evenodd"/>
<path d="M107.8 133.8h.7v.7h-.7z" fill-rule="evenodd"/>
<path d="M198.2 132h.7v.6h-.7z" fill-rule="evenodd"/>
<path d="M201.8 133.9h2.5v.5h-2.5z" fill-rule="evenodd"/>
<path d="M202.8 132h.7v.6h-.7z" fill-rule="evenodd"/>
<path d="M204.3 133.9h.2v.5h-.2z" fill-rule="evenodd"/>
<path d="M226.1 135.8h2.5v.5h-2.5z" fill-rule="evenodd"/>
<path d="M227 132h.7v.6h-.7z" fill-rule="evenodd"/>
<path d="M228.6 135.8h.1v.5h-.1z" fill-rule="evenodd"/>
<path d="M237.3 132h.7v.6h-.7z" fill-rule="evenodd"/>
<path d="M262.4 121.8h2.5v.5h-2.5z" fill-rule="evenodd"/>
<path d="M264.9 121.8h.1v.5h-.1z" fill-rule="evenodd"/>
<path d="M102.1 144.2h2.5v.5h-2.5z" fill-rule="evenodd"/>
<path d="M104.6 144.2h.1v.5h-.1z" fill-rule="evenodd"/>
<path d="M107.8 141.3h.7v.7h-.7z" fill-rule="evenodd"/>
<path d="M109.3 155.4h.1v.4h-.1z" fill-rule="evenodd"/>
<path d="M119.9 149.6h.7v.8h-.7z" fill-rule="evenodd"/>
<path d="M127.3 141.3h.8v.7h-.8z" fill-rule="evenodd"/>
<path d="M132.9 141.3h.7v.7h-.7z" fill-rule="evenodd"/>
<path d="M135.7 141.3h.7v.7h-.7z" fill-rule="evenodd"/>
<path d="M145 152.4h.8v.8h-.8z" fill-rule="evenodd"/>
<path d="M145 151.5h.8v.7h-.8z" fill-rule="evenodd"/>
<path d="M146 151.5h.7v.7h-.7z" fill-rule="evenodd"/>
<path d="M146.5 155.4h.2v.4h-.2z" fill-rule="evenodd"/>
<path d="M147.8 151.5h.7v.7h-.7z" fill-rule="evenodd"/>
<path d="M149.7 151.5h.7v.7h-.7z" fill-rule="evenodd"/>
<path d="M161.8 141.3h.7v.7h-.7z" fill-rule="evenodd"/>
<path d="M161.8 151.5h.7v.7h-.7z" fill-rule="evenodd"/>
<path d="M169.6 148.7h3.8v.4h-3.8z" fill-rule="evenodd"/>
<path d="M171.2 141.3h.6v.7h-.6z" fill-rule="evenodd"/>
<path d="M228.6 158.2h.1v.4h-.1z" fill-rule="evenodd"/>
<path d="M236.4 155.2h.7v.8h-.7z" fill-rule="evenodd"/>
<path d="M238.2 147.8h.7v.7h-.7z" fill-rule="evenodd"/>
<path d="M233.7 178h.5v3.7h-.5z" fill-rule="evenodd"/>
<path d="M237.9 166.6h.1v.4h-.1z" fill-rule="evenodd"/>
<path d="M243.5 166.6h.1v.4h-.1z" fill-rule="evenodd"/>
<path d="M259.8 178h.5v3.7h-.5z" fill-rule="evenodd"/>
<path d="M23 188.8h.7v.7h-.7z" fill-rule="evenodd"/>
<path d="M28.5 194.5h2.5v.5h-2.5z" fill-rule="evenodd"/>
<path d="M28.6 188.8h.6v.7h-.6z" fill-rule="evenodd"/>
<path d="M29.5 188.8h.7v.7h-.7z" fill-rule="evenodd"/>
<path d="M31 194.5h.1v.5h-.1z" fill-rule="evenodd"/>
<path d="M35.1 188.8h.7v.7h-.7z" fill-rule="evenodd"/>
<path d="M222.8 198.2h65.2v.5h-65.2z" fill-rule="evenodd"/>
<path d="M256.1 194.8h.4v3.7h-.4z" fill-rule="evenodd"/>
</g>
<g fill="none" stroke="#000" stroke-width=".42">
<path d="M69.9 49.4v7.5M56.5 64.3h2.4M111.5 74.5h2.4M136.6 75.5h2.5M246.6 72.7h2.4M113.3 95h2.5M142.2 95h2.4M154.3 92.2h2.5M162.7 95h2.5M207.7 83.9h2.4M237.3 93.2h2.4M237.7 100.5h3.7"/>
<path d="M211.6 127.5h3.7M106.8 155.6h2.5M144.1 155.6h2.4M226.1 158.4h2.5M222.8 178h65.2M222.8 177.1v21.4M235.4 166.8h2.5M241 166.8h2.5M288 177.1v21.4M269.4 194.8v3.7"/>
</g>
<g font-size="2">
<text x="137" y="1.9">Munin 400_rev2 - SHEET</text>
<text x="136.5" y="209.5">Page 1 of 1 (14-Dec-2021)</text>
</g>
<g font-size="1.9">
<text x="21.1" y="4.5">8</text>
<text x="56.8" y="4.5">7</text>
<text x="92.6" y="4.5">6</text>
<text x="128.3" y="4.5">5</text>
<text x="164" y="4.5">4</text>
<text x="199.7" y="4.5">3</text>
<text x="235.5" y="4.5">2</text>
<text x="271.2" y="4.5">1</text>
<text x="193" y="10.8">R7,R9,R10,R11,R25,R27</text>
<text x="191.1" y="13.5">NOT SMD. PA GAIN SETTING</text>
<text x="158.7" y="21">D7</text>
<text x="164.5" y="23.8">P11</text>
<text x="183.2" y="23.1">P10</text>
<text x="241.8" y="21.8">C33</text>
<text x="241" y="24.6">100n</text>
<text x="241.8" y="29.3">C36</text>
<text x="1.3" y="30.8">D</text>
<text x="163.2" y="30.6" transform="rotate(-90 163.2 30.6)">CDSOD323-TC03</text>
<text x="228.7" y="35.8">C26</text>
<text x="241" y="32">100n</text>
<text x="290.8" y="30.8">D</text>
<text x="90.9" y="39.7">C6</text>
<text x="155.9" y="39.3">1R</text>
<text x="156.8" y="37.4">R4</text>
<text x="228.9" y="38.6">100n</text>
<text x="55.2" y="43.9">CDSOD323-TC15C</text>
<text x="90.8" y="42.7">10n</text>
<text x="119" y="46">R3</text>
<text x="119.3" y="47.8">22</text>
<text x="204.1" y="44.3">5T 17 OHM COAX</text>
<text x="206" y="42.5">FT-114A-61</text>
<text x="227.8" y="42.3">C18</text>
<text x="228" y="45.1">100n</text>
<text x="279.2" y="42.5">J6</text>
<text x="32" y="49">J2</text>
<text x="63.6" y="50.8">D8</text>
<text x="79.2" y="49.9">R8</text>
<text x="79.5" y="53">5R6</text>
<text x="147.3" y="52.7">THERMAL CONNECTION</text>
<text x="150.1" y="50.8">R14 INSTALLED IN</text>
<text x="188.5" y="51">C7</text>
<text x="196.8" y="51">C4</text>
<text x="228" y="52.5">100n</text>
<text x="228.7" y="49.7">C19</text>
<text x="248.9" y="52.7">FT-114A-61</text>
<text x="108.6" y="58">220</text>
<text x="113" y="54.2">R12</text>
<text x="154.7" y="54.6">TO T2</text>
<text x="165.7" y="58.9">NTC 10K</text>
<text x="167" y="54.2">R14</text>
<text x="187.7" y="55.5">TBD</text>
<text x="196.1" y="55.5">TBD</text>
<text x="203.2" y="56.4">5T 17 OHM COAX</text>
<text x="228" y="59.1">100n</text>
<text x="228.7" y="56.3">C22</text>
<text x="247" y="55.5">4T 50 OHM COAX</text>
<text x="62.5" y="64.8">3:1TURNS RATIO</text>
<text x="89.9" y="62.9">C15</text>
<text x="90.8" y="66">10n</text>
<text x="156.8" y="61.6">1R</text>
<text x="127.7" y="68.4">R16</text>
<text x="128.2" y="71.2">6,8K</text>
<text x="152.5" y="68.3">R17</text>
<text x="152.9" y="70.2">22</text>
<text x="157.7" y="66.3">R15</text>
<text x="206" y="67.6">FT-114A-61</text>
<text x="152.1" y="77.5">R21</text>
<text x="164.5" y="76.2">P12</text>
<text x="221.4" y="76.8">R18 R19 R20</text>
<text x="1.3" y="79.7">C</text>
<text x="154.8" y="81.8" transform="rotate(-90 154.8 81.8)">220</text>
<text x="221.8" y="82.3">4.7</text>
<text x="226.5" y="82.3">4,7</text>
<text x="231.1" y="82.3">4,7</text>
<text x="290.8" y="79.7">C</text>
<text x="164.3" y="86.2">D6</text>
<text x="216.4" y="84.2">IC3</text>
<text x="168.8" y="96.7" transform="rotate(-90 168.8 96.7)">CDSOD323-TC03</text>
<text x="213.9" y="96.7">ACHS-7123</text>
<text x="192.2" y="104.5">R13</text>
<text x="206" y="106.9">Ø ADJ</text>
<text x="172.6" y="108.2">R5</text>
<text x="172.6" y="112.9">27k</text>
<text x="193.1" y="109.2">10k</text>
<text x="109.3" y="119.4">R2</text>
<text x="165.2" y="117.6">R24</text>
<text x="165.5" y="119.4">100</text>
<text x="108.2" y="123.1">1.2k</text>
<text x="1.3" y="128.6">B</text>
<text x="290.8" y="128.6">B</text>
<text x="145.9" y="140.3">U1</text>
<text x="122.9" y="149.1">R25</text>
<text x="144.3" y="144.6">78L05</text>
<text x="122.6" y="152.8">10K</text>
<text x="237.7" y="155.2">PTT</text>
<text x="1.3" y="177.5">A</text>
<text x="290.8" y="177.5">A</text>
<text x="21.1" y="203.8">8</text>
<text x="56.8" y="203.8">7</text>
<text x="92.6" y="203.8">6</text>
<text x="128.3" y="203.8">5</text>
<text x="164" y="203.8">4</text>
<text x="199.7" y="203.8">3</text>
<text x="235.5" y="203.8">2</text>
<text x="271.2" y="203.8">1</text>
</g>
<g font-size="1.7">
<text x="170.3" y="11.7">R7</text>
<text x="170.3" y="15.5">R9</text>
<text x="172.8" y="14.5">470R/3W</text>
<text x="150.1" y="21">GND</text>
<text x="169.4" y="20.1">R10</text>
<text x="172.6" y="18.2">470R/3W</text>
<text x="172.6" y="22.9">470R/3W</text>
<text x="169.3" y="26.1" transform="rotate(-90 169.3 26.1)">1</text>
<text x="180.7" y="29.3">C3</text>
<text x="182.3" y="27" transform="rotate(-90 182.3 27)">1</text>
<text x="191.1" y="29.4">C9</text>
<text x="166.8" y="35">MRF300AN</text>
<text x="174.3" y="35.1">3</text>
<text x="178.3" y="35.9">10n/250V</text>
<text x="190.2" y="32.2">1u/250V</text>
<text x="209.7" y="34.1">T4</text>
<text x="246" y="35.9">GND</text>
<text x="161.2" y="40.6">2</text>
<text x="169.6" y="40.6">1</text>
<text x="176.2" y="38.7">TR1</text>
<text x="202.3" y="40.6">1</text>
<text x="202.3" y="36.9">3</text>
<text x="216.2" y="40.6">2</text>
<text x="216.2" y="36.9">4</text>
<text x="30.8" y="44.4">1</text>
<text x="67.7" y="45.7" transform="rotate(-90 67.7 45.7)">1</text>
<text x="69" y="46.2">L1</text>
<text x="71.4" y="45.7" transform="rotate(-90 71.4 45.7)">3</text>
<text x="80.3" y="47.5" transform="rotate(-90 80.3 47.5)">2</text>
<text x="154.7" y="42.7">1</text>
<text x="174.3" y="44.4">2</text>
<text x="245.1" y="47.2">3</text>
<text x="252.6" y="44.4">T6</text>
<text x="259.1" y="47.2">4</text>
<text x="275.9" y="45.3">1</text>
<text x="22.4" y="53.7">GND</text>
<text x="25.8" y="48.5" transform="rotate(-90 25.8 48.5)">5</text>
<text x="27.7" y="48.5" transform="rotate(-90 27.7 48.5)">3</text>
<text x="29.5" y="48.5" transform="rotate(-90 29.5 48.5)">2</text>
<text x="31.4" y="48.5" transform="rotate(-90 31.4 48.5)">4</text>
<text x="56.2" y="53.6">DNI</text>
<text x="56.7" y="50.8">C8</text>
<text x="120" y="53.2" transform="rotate(-90 120 53.2)">1</text>
<text x="245.1" y="50.9">1</text>
<text x="259.1" y="50.9">2</text>
<text x="277.4" y="49.4" transform="rotate(-90 277.4 49.4)">4</text>
<text x="279.2" y="49.4" transform="rotate(-90 279.2 49.4)">2</text>
<text x="281.1" y="49.4" transform="rotate(-90 281.1 49.4)">3</text>
<text x="283" y="49.4" transform="rotate(-90 283 49.4)">5</text>
<text x="67.7" y="59.6" transform="rotate(-90 67.7 59.6)">2</text>
<text x="71.4" y="59.6" transform="rotate(-90 71.4 59.6)">4</text>
<text x="78.1" y="55.9" transform="rotate(-90 78.1 55.9)">1</text>
<text x="112.4" y="54.1" transform="rotate(-90 112.4 54.1)">2</text>
<text x="118.6" y="59.3">BASJ16J</text>
<text x="121.9" y="58" transform="rotate(-90 121.9 58)">D2</text>
<text x="165" y="57.4">2</text>
<text x="171.5" y="55.3">1</text>
<text x="177.1" y="58.3">GND</text>
<text x="209.7" y="59.3">T5</text>
<text x="241.7" y="60">C20</text>
<text x="55.9" y="65.8">GND</text>
<text x="65.3" y="62.1">BN-43-202</text>
<text x="114.5" y="60.6" transform="rotate(-90 114.5 60.6)">1</text>
<text x="120" y="61.5" transform="rotate(-90 120 61.5)">2</text>
<text x="155.7" y="65.1">1</text>
<text x="162.2" y="63">2</text>
<text x="169.6" y="64.9">3</text>
<text x="174.3" y="61.2">2</text>
<text x="202.3" y="65.8">1</text>
<text x="202.3" y="62.1">3</text>
<text x="216.2" y="65.8">2</text>
<text x="216.2" y="62.1">4</text>
<text x="241.8" y="62.8">100n</text>
<text x="269.3" y="60.2">GND</text>
<text x="112.8" y="69.5">C10</text>
<text x="165.9" y="70.4">MRF300BN</text>
<text x="174.8" y="70.8" transform="rotate(-90 174.8 70.8)">1</text>
<text x="176.2" y="66.7">TR2</text>
<text x="178.3" y="69.4">10n/250V</text>
<text x="241.7" y="67.4">C21</text>
<text x="241.8" y="70.2">100n</text>
<text x="272.2" y="68.6">4U2.B</text>
<text x="110.9" y="76">GND</text>
<text x="112.8" y="72.3">100n</text>
<text x="132.8" y="75.3">C1</text>
<text x="136.1" y="77">GND</text>
<text x="151.6" y="77.3" transform="rotate(-90 151.6 77.3)">2</text>
<text x="157.4" y="77">D1</text>
<text x="158.2" y="75.5" transform="rotate(-90 158.2 75.5)">1</text>
<text x="166.8" y="74.2">1</text>
<text x="170.3" y="77">R11</text>
<text x="179.2" y="73.2">C16</text>
<text x="189.2" y="77">1u/250V</text>
<text x="190.2" y="74.2">C42</text>
<text x="237.7" y="77">L4</text>
<text x="246" y="74.2">GND</text>
<text x="264.7" y="74.2">5</text>
<text x="264.7" y="77.9">6</text>
<text x="282.4" y="76">7</text>
<text x="115.6" y="83.5">IC1.A</text>
<text x="132.9" y="79">1u</text>
<text x="144.5" y="82.5">IC1.B</text>
<text x="153.6" y="83.9" transform="rotate(-90 153.6 83.9)">1</text>
<text x="158.2" y="83.9" transform="rotate(-90 158.2 83.9)">2</text>
<text x="170.3" y="81.6">R26</text>
<text x="173.6" y="79.7">470R/3W</text>
<text x="181.8" y="82.5">1P13</text>
<text x="192.4" y="82.9">+5V</text>
<text x="206.9" y="83.5">GND</text>
<text x="237.7" y="80.7">-</text>
<text x="109.1" y="85.4">3</text>
<text x="109.1" y="89.1">2</text>
<text x="111.3" y="86.3">+</text>
<text x="111.5" y="89.8">-</text>
<text x="114.8" y="85">8</text>
<text x="118.8" y="87.2">1</text>
<text x="138" y="85.4">5</text>
<text x="138" y="89.1">6</text>
<text x="140.2" y="86.3">+</text>
<text x="140.4" y="89.8">-</text>
<text x="143.7" y="85">8</text>
<text x="147.7" y="87.2">7</text>
<text x="155.7" y="87.2">C11</text>
<text x="160.1" y="85.6" transform="rotate(-90 160.1 85.6)">BASJ16J</text>
<text x="170.3" y="86.3">R27</text>
<text x="173.6" y="84.4">470R/3W</text>
<text x="174.5" y="89">470R/3W</text>
<text x="214" y="88.1">5</text>
<text x="215.3" y="87.2">GND</text>
<text x="215.3" y="89.1">FLTR</text>
<text x="220.6" y="89.1">IP-</text>
<text x="220.6" y="87.2">IP-</text>
<text x="223.5" y="89.8">3</text>
<text x="223.7" y="88.1">4</text>
<text x="240.5" y="85.2">C14</text>
<text x="241.6" y="89.9">22u/63V</text>
<text x="250.8" y="89.1">MH7</text>
<text x="272.2" y="85">11</text>
<text x="272.2" y="88.1">4U2.C</text>
<text x="115" y="91.1">4 LM358N</text>
<text x="143.9" y="91.1">4</text>
<text x="146.3" y="91.7">LM358N</text>
<text x="153.8" y="93.7">GND</text>
<text x="155.7" y="90">100n</text>
<text x="177.1" y="94.7">U2.A</text>
<text x="180.8" y="91.9">4</text>
<text x="201.7" y="94.9">C13</text>
<text x="209.2" y="94.9">C12</text>
<text x="213.6" y="93.7">8</text>
<text x="213.8" y="90">6</text>
<text x="213.8" y="91.7">7</text>
<text x="215.2" y="90.9">VOUT IP+</text>
<text x="215.3" y="92.7">VDD</text>
<text x="220.2" y="92.7">IP+</text>
<text x="223.5" y="93.9">1</text>
<text x="223.5" y="91.8">2</text>
<text x="236.7" y="94.7">GND</text>
<text x="255.3" y="93.2">+50V</text>
<text x="264.7" y="93.7">10</text>
<text x="282.4" y="95.6">8</text>
<text x="112.8" y="96.5">GND</text>
<text x="141.7" y="96.5">GND</text>
<text x="162.2" y="96.5">GND</text>
<text x="170.6" y="99.3">1</text>
<text x="188.3" y="97.5">3</text>
<text x="188.3" y="101.2">2</text>
<text x="201.9" y="98.6">1n</text>
<text x="209.3" y="98.6">1u</text>
<text x="223.1" y="99.1">C24</text>
<text x="232.4" y="98.6">C25</text>
<text x="241.4" y="97.3">C23</text>
<text x="241.4" y="102">330uF/63V</text>
<text x="264.7" y="97.5">9</text>
<text x="123.4" y="104.9">10K</text>
<text x="126.7" y="105.8">GND</text>
<text x="145.8" y="104">10K</text>
<text x="190.2" y="107.9">1</text>
<text x="196.7" y="105.8">2</text>
<text x="204.2" y="104">1k</text>
<text x="206.9" y="102.1">GND</text>
<text x="219.7" y="102.9">1u/100V</text>
<text x="224.6" y="107.7">GND</text>
<text x="231.7" y="102.3">100n/100V</text>
<text x="255.5" y="102.5">-50V</text>
<text x="272.2" y="104.5">11</text>
<text x="272.2" y="107.7">4U2.D</text>
<text x="123.8" y="108.6">R1</text>
<text x="142.1" y="113.5">C5</text>
<text x="145.8" y="109.6">R22</text>
<text x="170.6" y="111.7">1</text>
<text x="177.1" y="109.6">2</text>
<text x="179.9" y="108.3">11</text>
<text x="201.3" y="113.3">GND</text>
<text x="203.5" y="109.6">R23</text>
<text x="240.6" y="113.7">+13.8V</text>
<text x="264.7" y="113.3">12</text>
<text x="107.8" y="117.4" transform="rotate(-90 107.8 117.4)">2</text>
<text x="131.4" y="118">2743021447</text>
<text x="132.4" y="115.1">L7</text>
<text x="142.2" y="117.2">100n</text>
<text x="170.2" y="114.6" transform="rotate(-90 170.2 114.6)">2</text>
<text x="179.9" y="116.1">GND</text>
<text x="240.2" y="118.3" transform="rotate(-90 240.2 118.3)">1</text>
<text x="241" y="116.5" transform="rotate(-90 241 116.5)">J4</text>
<text x="264.7" y="117">13</text>
<text x="281.5" y="115.1">14</text>
<text x="109.9" y="124" transform="rotate(-90 109.9 124)">1</text>
<text x="139.8" y="121.7">GND</text>
<text x="172.3" y="121.1" transform="rotate(-90 172.3 121.1)">1</text>
<text x="191.5" y="124.7">C30</text>
<text x="198.9" y="124.7">C31</text>
<text x="206.4" y="124.7">C32</text>
<text x="215.3" y="124.4">C29</text>
<text x="261.9" y="123.6">GND</text>
<text x="272.2" y="124.1">11</text>
<text x="174.3" y="131">L5</text>
<text x="191.6" y="128.4">100n</text>
<text x="199.1" y="128.4">100n</text>
<text x="206.5" y="128.4">1u</text>
<text x="215.3" y="129">220u/25V</text>
<text x="240.1" y="131.4" transform="rotate(-90 240.1 131.4)">J5</text>
<text x="240.8" y="128.6">-13.8V</text>
<text x="103.8" y="135.8">C27</text>
<text x="134.6" y="137.9">+5V</text>
<text x="167.8" y="133.9">2743021447</text>
<text x="201.3" y="135.7">GND</text>
<text x="239.3" y="133.3" transform="rotate(-90 239.3 133.3)">1</text>
<text x="104.1" y="139.6">100n</text>
<text x="117.2" y="138.5">TR3</text>
<text x="117.9" y="140.3">BSS84</text>
<text x="139.4" y="143.4">1</text>
<text x="140.8" y="142.3">VOUT</text>
<text x="151" y="142.3">VIN</text>
<text x="154.7" y="143.4">8</text>
<text x="101.6" y="145.9">GND</text>
<text x="108.5" y="149.8">C2</text>
<text x="133.3" y="148.7">C34</text>
<text x="138.9" y="146.9">4</text>
<text x="140.8" y="147.8">NC</text>
<text x="145.1" y="149.1" transform="rotate(-90 145.1 149.1)">GND</text>
<text x="146.9" y="149.1" transform="rotate(-90 146.9 149.1)">GND</text>
<text x="148.8" y="149.1" transform="rotate(-90 148.8 149.1)">GND</text>
<text x="150.7" y="149.1" transform="rotate(-90 150.7 149.1)">GND</text>
<text x="151.4" y="147.8">NC</text>
<text x="154.7" y="146.9">5</text>
<text x="163.1" y="145">C35</text>
<text x="163.1" y="148.7">1u</text>
<text x="172.4" y="146.7">C28</text>
<text x="237.1" y="144.4">+5V</text>
<text x="243.2" y="147.8">1</text>
<text x="243.2" y="149.6">2</text>
<text x="248.9" y="146.9">J3</text>
<text x="108.7" y="153.5">1uF</text>
<text x="119.8" y="153.8" transform="rotate(-90 119.8 153.8)">2</text>
<text x="133.3" y="151.5">1u</text>
<text x="146" y="151" transform="rotate(-90 146 151)">7</text>
<text x="147.9" y="151" transform="rotate(-90 147.9 151)">6</text>
<text x="149.8" y="151" transform="rotate(-90 149.8 151)">3</text>
<text x="151.6" y="151" transform="rotate(-90 151.6 151)">2</text>
<text x="171.5" y="150.5">10u/35V</text>
<text x="227.8" y="152.6">C17</text>
<text x="243.2" y="151.5">3</text>
<text x="243.2" y="153.4">4</text>
<text x="243.2" y="155.2">5</text>
<text x="106.3" y="157.1">GND</text>
<text x="121" y="158.1">D5</text>
<text x="121.8" y="159.9">BAS16J</text>
<text x="225.5" y="159.9">GND</text>
<text x="228" y="156.3">1u</text>
<text x="237.1" y="159.1">C37</text>
<text x="243.2" y="157.1">6</text>
<text x="245.1" y="160.8">HDR_6</text>
<text x="119.8" y="162.1" transform="rotate(-90 119.8 162.1)">1</text>
<text x="237.3" y="162.9">10N</text>
<text x="234.9" y="168.3">GND</text>
<text x="16" y="184.1">MH4</text>
<text x="21.5" y="184.1">MH1</text>
<text x="27.1" y="184.1">MH3</text>
<text x="33.7" y="184.1">MH2</text>
<text x="39.3" y="184.1">MH5</text>
<text x="223.7" y="184.1">PROJECT:</text>
<text x="223.7" y="180.4">REV:2</text>
<text x="229.3" y="180.4">0</text>
<text x="234.9" y="184.1">MUNIN 400</text>
<text x="234.9" y="180.4">DATE:</text>
<text x="242.3" y="180.4">14/12-2021</text>
<text x="261" y="180.4">ENG:</text>
<text x="266.6" y="180.4">LA2NI KJELL KARLSEN</text>
<text x="223.7" y="187.8">COMPANY:</text>
<text x="223.7" y="191.6">CITY</text>
<text x="223.7" y="189.7">ADDRESS:</text>
<text x="234.9" y="187.8">HPSDR COMMUNITY</text>
<text x="234.9" y="189.7">-</text>
<text x="234.9" y="191.6">-</text>
<text x="223.7" y="197.1">INITIAL</text>
<text x="223.7" y="193.4">COUNTRY:</text>
<text x="234.9" y="193.4">-</text>
<text x="241.4" y="197.1">24.11.2018</text>
<text x="257.3" y="197.1">PAGE:</text>
<text x="264.7" y="197.1">1</text>
<text x="270.3" y="197.1">OF:</text>
<text x="275" y="197.1">1</text>
</g>
<g font-size="1.3">
<text x="271.2" y="77">LMC660</text>
<text x="177.8" y="100.3">LMC660</text>
<text x="271.2" y="96.6">LMC660</text>
<text x="271.2" y="116.2">LMC660</text>
</g>
</svg>
